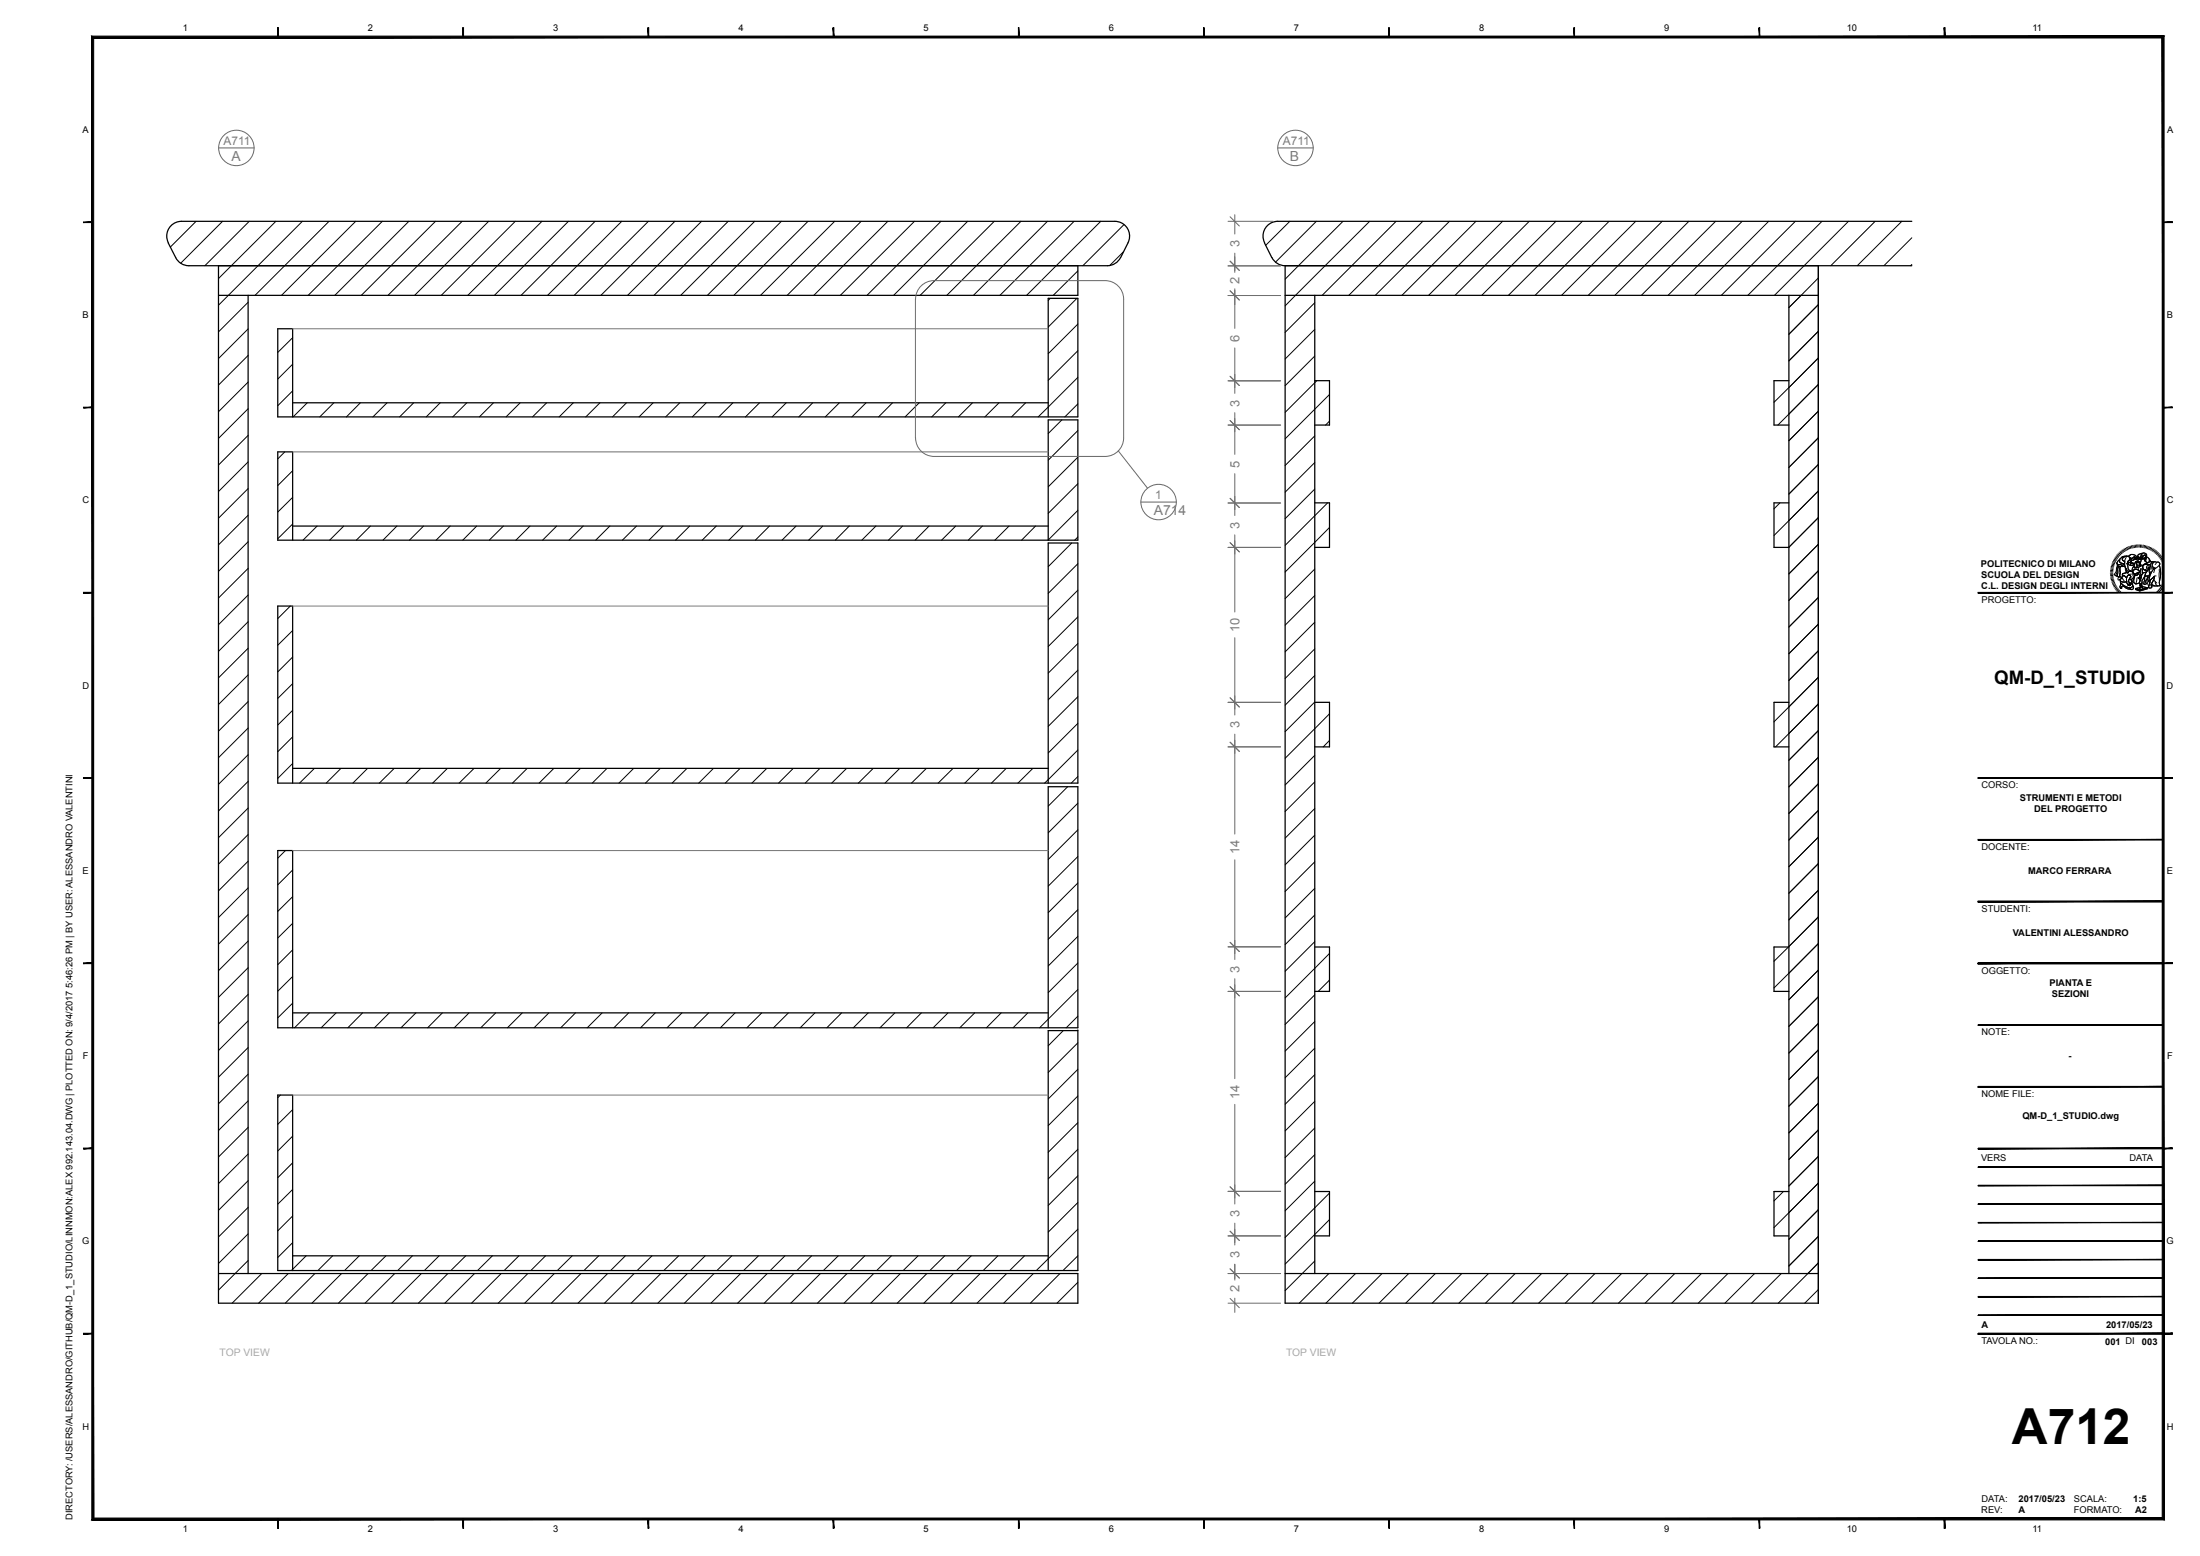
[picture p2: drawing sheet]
<svg xmlns="http://www.w3.org/2000/svg" width="594mm" height="420mm" viewBox="0 0 594 420" stroke-linecap="round" stroke-linejoin="round" font-family="sans-serif">
<g fill="none" stroke="#000" stroke-width=".27">
<path d="M52.9 59.7l-6.9 7M60.1 59.7l-11.3 11.3M67.3 59.7l-12 12M74.5 59.7l-15.5 15.5M81.6 59.7l-22.6 22.7M88.8 59.7l-19.9 20M96 59.7l-20 20M103.2 59.7l-20 20M110.4 59.7l-20 20M117.6 59.7l-20 20M124.8 59.7l-20 20M131.9 59.7l-19.9 20"/>
<path d="M139.1 59.7l-20 20M146.3 59.7l-20 20M153.5 59.7l-20 20M160.7 59.7l-20 20M167.9 59.7l-20.1 20M175.1 59.7l-20.1 20M182.2 59.7l-20 20M189.4 59.7l-20 20M196.6 59.7l-20 20M203.8 59.7l-20 20M211 59.7l-20 20M218.2 59.7l-20.1 20"/>
<path d="M225.4 59.7l-20.1 20M232.5 59.7l-20 20M239.7 59.7l-20 20M246.9 59.7l-20 20M254.1 59.7l-20 20M261.3 59.7l-20 20M268.5 59.7l-20.1 20M275.7 59.7l-20.1 20M282.8 59.7l-20 20M290 59.7l-20 20M297.2 59.7l-20 20M348.3 59.7l-6.6 6.5"/>
<path d="M355.4 59.7l-11 11.1M362.6 59.7l-15.6 15.7M369.8 59.7l-22.8 22.9M377 59.7l-20 20M384.2 59.7l-20 20M391.4 59.7l-20.1 20M398.5 59.7l-20 20M405.7 59.7l-20 20M412.9 59.7l-20 20M420.1 59.7l-20 20M427.2 59.7l-19.9 20M434.4 59.7l-19.9 20"/>
<path d="M441.6 59.7l-20 20M448.8 59.7l-20 20M456 59.7l-20 20M463.2 59.7l-20 20M470.4 59.7l-20 20M477.5 59.7l-19.9 20M484.7 59.7l-19.9 20M491.9 59.7l-20 20M499.1 59.7l-20 20M506.3 59.7l-12 12M513.5 59.7l-12 12M291 73.1l-6.6 6.6"/>
<path d="M303.4 67.9l-3.8 3.8M303.5 60.6l-11.1 11.1M491 75l-8 8 3.3-3.3M516.2 64.2l-7.5 7.5M516.2 71.4l-.3 .3M67 81.6l-8 8M67 95.9l-8 8M67 88.8l-8 8M79 91.2l-4 3.9M79 98.3l-4 4M283.6 80.5l-.6 .6M290.8 80.5l-7.8 7.8"/>
<path d="M291 87.5l-8 8M291 94.7l-8 8M355 81.7l-8 8M355 88.9l-8 8M355 96.1l-8 8M491 82.2l-8 8M491 89.4l-8 8M491 96.6l-12 12M67 103.1l-8 8M67 110.3l-8 8M67 117.5l-8 8M79 105.5l-4 4"/>
<path d="M83 108.7l-3.9 3.8M90.1 108.7l-3.8 3.8M97.3 108.7l-3.8 3.8M104.5 108.7l-3.8 3.8M111.7 108.7l-3.8 3.8M118.9 108.7l-3.8 3.8M126 108.7l-3.8 3.8M133.2 108.7l-3.8 3.8M140.4 108.7l-3.8 3.8M147.6 108.7l-3.8 3.8M154.8 108.7l-3.8 3.8M162 108.7l-3.8 3.8"/>
<path d="M169.1 108.7l-3.7 3.8M176.3 108.7l-3.8 3.8M183.5 108.7l-3.8 3.8M190.7 108.7l-3.8 3.8M197.9 108.7l-3.8 3.8M205.1 108.7l-3.8 3.8M212.3 108.7l-3.8 3.8M219.4 108.7l-3.7 3.8M226.6 108.7l-3.8 3.8M233.8 108.7l-3.8 3.8M241 108.7l-3.8 3.8M248.2 108.7l-3.8 3.8"/>
<path d="M255.4 108.7l-3.8 3.8M262.6 108.7l-3.8 3.8M269.7 108.7l-3.8 3.8M276.9 108.7l-3.8 3.8M286.7 113.3l-3.7 3.7M291 116.2l-8 8M291 101.9l-10.7 10.6M291 109l-3.5 3.5M355 117.7l-8 8M355.5 102.8l-8.5 8.5M359 106.5l-12 12M359 113.7l-1.1 1"/>
<path d="M491 103.8l-11 10.9M491 111l-8 8M491 118.2l-8 8M67 124.7l-8 8M67 131.9l-8 8M67 139.1l-8 8M76.9 122l-1.9 1.9M79 127.1l-4 4M79 134.2l-4 4M291 123.4l-8 8M291 130.6l-8 8M291 137.8l-8 8"/>
<path d="M355 124.9l-8 8M355 132l-8 8M358.5 135.7l-11.5 11.5M480.6 135.7l-1.6 1.6M491 125.4l-8 8M491 132.5l-12 12M491 139.7l-8 8.1M67 153.4l-8 8M67 146.2l-8 8M79 141.4l-4 4M85.6 142l-3.8 3.8M92.8 142l-3.8 3.8"/>
<path d="M100 142l-3.8 3.8M107.2 142l-3.8 3.8M114.4 142l-3.8 3.8M121.6 142l-3.8 3.8M128.7 142l-3.8 3.8M135.9 142l-3.8 3.8M143.1 142l-3.8 3.8M150.3 142l-3.8 3.8M157.5 142l-3.9 3.8M164.7 142l-3.9 3.8M171.9 142l-3.9 3.8M179 142l-3.8 3.8"/>
<path d="M186.2 142l-3.8 3.8M193.4 142l-3.8 3.8M200.6 142l-3.8 3.8M207.8 142l-3.9 3.8M214.9 142l-3.8 3.8M222.1 142l-3.8 3.8M229.3 142l-3.8 3.8M236.5 142l-3.8 3.8M243.7 142l-3.8 3.8M250.8 142l-3.7 3.8M258 142l-3.8 3.8M265.2 142l-3.8 3.8"/>
<path d="M272.4 142l-3.8 3.8M279.6 142l-3.8 3.8M289.4 146.6l-6.4 6.4M291 145l-.8 .8M291 152.2l-8 8M291 159.3l-8 8M355 153.6l-8 8M359 142.4l-12 12M491 146.9l-8 8M491 154.1l-8 8M569.8 154.7h.7M569.8 154h.7"/>
<path d="M569.8 154.3l.7 .1M569.9 153.6l.6 .1M570 153.3l.6 .1M570 152.9l.7 .1M570.1 152.6l.7 .1M570.2 152.2l.6 .3M570.3 151.9l.7 .3M570.5 151.6l.6 .2M570.5 155h-.7M570.5 155.3l-.7 .1M570.5 155.7l-.6 .1M570.6 156l-.7 .1"/>
<path d="M570.6 151.2l.6 .3M570.7 156.3l-.7 .1M570.8 156.6l-.7 .2M570.8 150.9l.6 .4M570.8 156.9l-.6 .3M571 150.6l.6 .4M571 157.2l-.7 .2M571.1 157.5l-.6 .3M571.2 150.3l.5 .4M571.2 157.8l-.6 .3M571.4 158.1l-.6 .3M571.4 150l.5 .5"/>
<path d="M571.5 158.4l-.5 .4M571.6 149.7l.5 .5M571.7 152.3l.9 .1a.66 .66 0 0 0 1-.2l.1 .7h-.4a1.37 1.37 0 0 1-1.7-.4zM571.7 158.7l-.6 .4M571.7 152.3l.1 .4M571.9 151.4l.4-.3v.3a.81 .81 0 0 0 .9 .8l.3 .1a.82 .82 0 0 1-1.1 .1l-.5 .1-.3-.4zM571.9 152.8l-.3 .6-.1 1.3-.4 .6 .4 .2M571.9 149.5l.5 .5M571.9 158.9l-.5 .4M572.1 152.9h.5l-.2 .4-.1 2.4a.54 .54 0 0 1-.7-.2 .54 .54 0 0 1 .2-.7v-1.1zM572.1 152.9l-.3 .7v1.1l-.3 .8 .7 .2M572.1 149.2l.5 .5"/>
<path d="M572.1 159.2l-.5 .4M572.3 151.1a.71 .71 0 0 0-.7 .6 .71 .71 0 0 0 .4 .8l.6-.1a.61 .61 0 0 0 1-.2M572.3 159.4l-.5 .5M572.4 156.4v.1a1.29 1.29 0 0 0 1.8 .5M572.4 149l.4 .5M572.5 150.8l.2-.2a1.61 1.61 0 0 1 1.5-.5l.1 .1a.81 .81 0 0 0-1 .1 .81 .81 0 0 0-.1 1l.5 .2-.1 .7h-.4a.87 .87 0 0 1-.9-.8zM572.5 153l.5-.1a.9 .9 0 0 1 1.1 .8l.2 .8-.4 .2a.61 .61 0 0 0-.8 .7l.1 .1-.2 .3a.46 .46 0 0 1-.6-.2 .46 .46 0 0 1 0-.5zM572.5 156.8l.7 .3 1-.1 .1 .5 .3 .2-.1 .3 .3-.3 .2 .4-.1-.5 .3 .4-.2-.5 .5 .2-.3-.3a.56 .56 0 0 1-.4-.8l.1-.3a.61 .61 0 0 1 .6 .8l.2 .3a.84 .84 0 0 1-.1 1.2 .84 .84 0 0 1-1.2-.1l-.8-.3-.9-.8zM572.5 156.8l.1 .6 1 .8 1.7 .7M572.5 159.6l-.4 .6M572.6 152.9l-.2 .4v2.4M572.6 157.5l1.6 1a1.1 1.1 0 0 0 1.7-.4 .66 .66 0 0 1 0 .9 .66 .66 0 0 1-.9 0l-.8-.2a1.13 1.13 0 0 0-1.4-.4l-.1 .1 .2 .2-.3 .1-.2-.5z"/>
<path d="M572.6 148.8l.4 .5M572.7 157.4l-.3 .9 .1 .5a.21 .21 0 0 0 .4 0 .21 .21 0 0 0-.2-.3l.4-.3 .6 .3a2.4 2.4 0 0 0 2.2 .5l.2-.6-.3-.3M572.8 159.9l-.5 .5M572.9 155.9a.5 .5 0 0 0-.8-.1 .5 .5 0 0 0 0 .8 .76 .76 0 0 1 .8-.4 .76 .76 0 0 1 .6 .5M572.9 148.5l.4 .6M573 155l1.3-.5 .2 .2a.54 .54 0 0 1 .7-.6 1.14 1.14 0 0 1 1.1 1.2 1.14 1.14 0 0 1-1.1 1.1l-.2-.1v-.2a.52 .52 0 0 0 .3-.7 .52 .52 0 0 0-.7-.3 .52 .52 0 0 0-.3 .7l-.1 .2a.92 .92 0 0 0-1.1-.6zM573.1 155.6l.1-.1a.72 .72 0 0 1 .9 .7l.1 .8a1.18 1.18 0 0 1-1.8-.6l.6-.2-.1-.3zM573.1 150.6a1.05 1.05 0 0 1 1.1-.5 1.05 1.05 0 0 1 .9 .7l-.2 .4a1.51 1.51 0 0 0-.4 1.8l.3 .8 .4 .3a.53 .53 0 0 0-.7 .6l-.3-.3 .1-.4-.5-1-.1-1.5-.6-.4zM573.2 148.3l.4 .6M573.4 155.2l.8 .8M573.5 155.3l-.5 .3-.1 .3 .1 .3M573.5 148.1l.3 .6"/>
<path d="M573.7 152.9l-1.6-.1a.64 .64 0 0 0-.7 .3 .64 .64 0 0 0 0 .7v.5l-.6 .7 .3 .3M573.8 148l.3 .6M573.8 153.2l.3 1.4M574.1 150.5l-.4 .9-.1 1.1 .7 1.5a.33 .33 0 0 0-.2 .4 .33 .33 0 0 0 .4 .2 .33 .33 0 0 0 .2-.4l.5-.1-.4-.3-.3-.9a1.55 1.55 0 0 1 .5-1.9 .85 .85 0 0 0-1.2-.9l-.5 .1a1.06 1.06 0 0 0-.8 1.7l1.1 .4M574.1 147.8l.3 .6M574.2 154.5l-.3 .2a.61 .61 0 0 0-.8 .7l.1 .1M574.4 150.1l-1.1 .4a.55 .55 0 0 0-.2 .6 .55 .55 0 0 0 .5 .4M574.4 155.4a.47 .47 0 0 1 .8 0 .47 .47 0 0 1-.2 .7l-.2 .5a.63 .63 0 0 0 .4 .8l.3 .3-.5-.2 .2 .5-.3-.4 .1 .5-.2-.4-.3 .3 .1-.3-.4-.4a2.23 2.23 0 0 1 .2-1.9zM574.4 155.4a.47 .47 0 0 1 .8 0 .47 .47 0 0 1-.2 .7l-.3 .9 .8 .7-.5-.2 .2 .5-.3-.4 .1 .5-.2-.4-.3 .2 .1-.2-.4-.4a2.23 2.23 0 0 1 .2-1.9zM574.4 147.7l.3 .6M574.6 152l.8-.3 .2 .2-.3 .2 .1 .5a.58 .58 0 0 1-.8-.6zM574.6 151.4l.3-.2 .6-.1v.5l-1.2 .6z"/>
<path d="M574.6 152a.57 .57 0 0 0 .8 .6M574.7 150.2l.1-.2a1.13 1.13 0 0 1 2 .4l-.6-.1-.5 .4-.7-.2M574.8 147.5l.2 .6M574.9 150l.5-.3 .9 .1a.36 .36 0 0 1 .4 .2 .36 .36 0 0 1-.1 .5l-.4-.2-.5 .4h-.3l-.7-.5zM575 150.5l.7 .2 .5-.4 .4 .2-.3 .6-.3 .2-.5-.2-.5 .1zM575.1 147.4l.2 .7M575.2 154.1l.6 .2 .5 .7 .1 .4-.2 .5-.3 .2M575.3 152.1l.9-.1-.3 .2a.38 .38 0 0 1-.4 .5 .38 .38 0 0 1-.2-.6zM575.3 156.4l.4 1a.79 .79 0 0 1 0 1 .79 .79 0 0 1-.9 .3M575.4 151.7l.2 .2M575.5 151.4l-.1 .2-1.1 .6M575.5 155l-.8 .2"/>
<path d="M575.5 147.3l.2 .7M575.5 151.1l-.3 .5M575.6 154.7l.8 .4M575.8 152h.4l-.3 .2a.33 .33 0 0 1-.2 .5 .33 .33 0 0 1-.4-.4 .33 .33 0 0 1 .5-.3l-.2 .1M575.8 155.1a.69 .69 0 0 1 .1 .9 .69 .69 0 0 1-.9 .3M575.8 154.3a.93 .93 0 0 1 1.1-.7 .93 .93 0 0 1 .8 1l-.4-.1-1 .5 .6 .3 .4-.2 .1-.4a.45 .45 0 0 0 .3-.4 .45 .45 0 0 0-.4-.5l-.9-.2-.6 .7h-.1v-.5l.4-.9 .3 .2h1.1l.5-.4-.1-.3 .7 .2-.1 .4a.72 .72 0 0 1-.1 1.1l.1 .6a.7 .7 0 0 1-.7 .7l-.1 .5-.4 .1 .3 .2 .2-.1v.5l.2-.3-.3 1.1-1.1 .2-.8-.7 .4-.8 .1-.9M575.8 156.9l.8 .7M575.8 147.2l.2 .7M575.9 154l.5-.4 .6 .1 .5 .4a.31 .31 0 0 1 .2 .4 .31 .31 0 0 1-.5 .1l-.2 .1a.54 .54 0 0 1-.6 .4 .54 .54 0 0 1-.5-.6zM576 151l.1 .1M576.1 156.3l.1 1M576.1 152.9l-.3 .5-.1 .8"/>
<path d="M576.1 150.6l.2 .2M576.2 150.7h.1M576.2 147.2l.1 .6M576.3 155l1.1-.5-.2 .6a.5 .5 0 0 1-.5 .2 .5 .5 0 0 1-.4-.3zM576.3 155.8l-.3 .9-.4 .5M576.5 150.8l.8-.1a.26 .26 0 0 1 .2 .4 .26 .26 0 0 1-.4 0zM576.5 147.1l.1 .7M576.6 150.5l-.3 .6-.3 .2-.5-.2-.5 .1M576.6 151.6l.7-.2 .3 .2 .3 .7a.3 .3 0 0 1 .1 .4 .3 .3 0 0 1-.4 .1l.1-.8a.46 .46 0 0 0-.7-.4 .46 .46 0 0 0-.1 .8l.1 .2a.45 .45 0 0 1-.4 .6 .45 .45 0 0 1-.5-.5zM576.6 158.8l2-.4 1.2 .2-2.1 .6zM576.6 158.8l1.1 .4v.3l-1.1-.4zM576.8 151.7l.6-.1 .3 .6a.68 .68 0 0 1-.1 .7 .68 .68 0 0 1-.7 .2z"/>
<path d="M576.9 147.1v.7M576.9 150.7a.42 .42 0 0 1 .6-.3 .42 .42 0 0 1 .2 .5l-.2 .1M576.9 155.1l.1 .1M577 150.4a.42 .42 0 0 1 .6 0 .42 .42 0 0 1 0 .6l-.2-.4-.1 .2-.4-.1zM577 156l-.4 1.6 1.1-.2M577 154.8l.2 .1M577.1 155l.1 .1M577.1 154.8v.1M577.2 151.9h.1M577.2 151.8l-.2 .1M577.2 147v.7M577.3 150.8l-.4-.1-.4 .1 .2 .1a.42 .42 0 0 0 .5 .2 .42 .42 0 0 0 .3-.3l-.2-.1 .1 .2"/>
<path d="M577.3 153.2l.1 .6M577.4 155.8l.1 .2 .2-.1a.53 .53 0 0 1 .6-.7l-.5 1.4v-.5l-.2 .1-.3-.2zM577.4 154.6l-.1 .5-.4 .2-.5-.3M577.4 151.7l.2 .4M577.6 151.9a.44 .44 0 0 0-.7-.3 .44 .44 0 0 0 0 .7l.1 .2a.46 .46 0 0 1-.2 .6 .46 .46 0 0 1-.6-.2 .46 .46 0 0 1 .1-.6 .79 .79 0 0 1 1-.9l.6 .8a.3 .3 0 0 1 .1 .4 .3 .3 0 0 1-.4 .1v-.1M577.6 147v.7M577.7 152.2h-.2M577.7 152v.3a.37 .37 0 0 1-.3 .4 .37 .37 0 0 1-.4-.2h-.1M577.7 152.8l-.3 .3h-.5M577.7 159.2l2.1-.6v.3l-2.1 .6zM577.7 159.2v.3M577.8 150.9l.2-.1 .1 .4-.3 .8"/>
<path d="M577.8 155.4h.1M577.8 156l-.1 .5 .3-.2M577.9 150.4l.1 .4M577.9 152.4l.1-.1a.45 .45 0 0 1 0-.7v-.8l-.2 .1-.2-.5a.46 .46 0 0 1-.4-.6 .46 .46 0 0 1 .6-.3h.5l-.3 .8 .2 .8 .2-.2v-.4a.39 .39 0 0 0 .3 .4 .39 .39 0 0 0 .4-.2v.7l.2-.2 .1 .4a.33 .33 0 0 1 .2 .3 .33 .33 0 0 1-.3 .3l-.7 .4M578 147.1l-.1 .7M578 155.8l-.1 .2-.1-.2M578 153.4l-.1 1.4M578 152.7l.5 .2M578.1 157.4l.3 1.1-.3-.6-.3 .7zM578.1 154.6l-.3 .3v.5M578.3 155.2a.54 .54 0 0 0-.6 .7l-.4 .1 .3 .2 .2-.1M578.3 153.5l-.5 .9"/>
<path d="M578.3 147.1v.7M578.3 149.5a.7 .7 0 0 1 1.1 0l.2 .3-.1 .8-.4 .8 .3-1.1a.37 .37 0 0 0-.2-.5 .37 .37 0 0 0-.4 .1l-.6 1.2-.2-.9zM578.3 149.5a.82 .82 0 0 0-1.1 .8M578.3 149.5h.1M578.4 149.4h.1a.72 .72 0 0 1 1.1 .6l-.2 1.2-.3 .2 .3-1.1a.37 .37 0 0 0-.2-.5 .37 .37 0 0 0-.4 .1l-.6 1.2-.2-.8zM578.4 150.5a.39 .39 0 0 0 .3 .4 .39 .39 0 0 0 .4-.2M578.5 152.6h.1a1.34 1.34 0 0 1 1.6-.2 .8 .8 0 0 1 .4 .8 .8 .8 0 0 1-.7 .6 .88 .88 0 0 1-.9 .1 .88 .88 0 0 1-.5-.8zM578.5 150h.3a.32 .32 0 0 1 .5-.1 .32 .32 0 0 1 .1 .4l-.3 .4a.45 .45 0 0 1-.6 0 .45 .45 0 0 1 0-.7zM578.6 154.6l.8-.1-.3 .9-.8 1.3 .1 .7h-.3l-.2 .7-.2-.9zM578.6 150.3h.2M578.6 154.6l-.9 2.6 .2 .9 .4-.7 .2 1.4-.4-.9-.4 1.1 .2-.9M578.7 150.7l.1 .1"/>
<path d="M578.7 153.6l-.3 .5 .1 .5 1-.2 .4-.6M578.7 147.1l-.2 .7M578.7 150.3h.1M578.8 150.6h.1M579 150.4l.2 .1M579 147.2l-.1 .7M579.1 155.6l.8-.1-.2 .7-.3 .6 .1 .8-.6 .1zM579.1 150.5h.1M579.3 151.2l.4 .7M579.4 147.3l-.2 .6M579.4 153.7v.1M579.4 152.1l1.1-.5h.8l-.7 1z"/>
<path d="M579.4 154.5l-.3 .9-.8 1.3v.8M579.5 150.3l.9 .7 .3 .6h-.3a.64 .64 0 0 1-.8 .2 .64 .64 0 0 1-.2-.9zM579.5 153.7h-.3M579.6 150.3l.6 .5 .3 .5M579.6 154h-.1M579.7 147.4l-.2 .6M579.8 158.6v.3l-2.1 .6-1.1-.4v-.3M579.9 155.5l-.2 .7-.3 .6 .1 .7-.1 .2-.6-.1 .3-2M580 153.7l.4-.1-.1 .6a.85 .85 0 0 1 0 1.1 .85 .85 0 0 1-1 .2l-.2 .1 .3-1.1zM580 147.5l-.2 .6M580.1 153.3l-.1 .4M580.1 152.4h.4l.1 .4"/>
<path d="M580.2 151.1l.5 .5M580.2 155.4l-1.1 .2M580.3 156.8l-.1 .2 .3 .2M580.4 147.6l-.3 .7M580.4 153.6l-.3 2.2a1.67 1.67 0 0 0 .1 2.2M580.6 156.6l1.1-1.1-.1 .7-.8 1.8a.42 .42 0 0 1-.1 .7 .42 .42 0 0 1-.5-.4zM580.6 152.5a1.07 1.07 0 0 1 1.7-.7 .57 .57 0 0 1 .8 .2 .57 .57 0 0 1-.2 .7l-.4 .3a1.08 1.08 0 0 1-1.9-.2M580.6 152.8l-.5 .8a.81 .81 0 0 1-1.4 0 .75 .75 0 0 1 .1-1 .75 .75 0 0 1 1 0l-.2 .4a.22 .22 0 0 0 .1 .4 .22 .22 0 0 0 .3-.1 .67 .67 0 0 0 .1-.9 .67 .67 0 0 0-.9-.2l-.1 .1a.65 .65 0 0 0-.6 .8M580.7 154.3v.6M580.7 147.8l-.3 .6M581 147.9l-.3 .6M581.1 153.5l-.9 .1"/>
<path d="M581.1 157.7l.6 .4M581.3 151.6l-1.1 .1-.8 .5M581.3 148.1l-.3 .6M581.5 156.5l.8 .9M581.6 153.5l-1.1 1.7-.3 1.7 1.4-1.3 .5-.1M581.6 151.6l.7 .2a.51 .51 0 0 1 .7 .1 .51 .51 0 0 1 0 .7l.2 .7a8.9 8.9 0 0 1-.2 4.1l.3 .7h-1.9a.41 .41 0 0 1-.6-.1 .41 .41 0 0 1 .2-.6l.6-1.2 .1-.7-1.5 1.4a5.7 5.7 0 0 1 1.5-3.4l.3-.1a.94 .94 0 0 1-.9-.7 .94 .94 0 0 1 .5-1.1zM581.6 151.6a.92 .92 0 0 0-.5 1.1 .92 .92 0 0 0 .9 .7M581.6 148.3l-.3 .6M581.7 155.6l-.9 2.4a.43 .43 0 0 1 0 .6 .43 .43 0 0 1-.6 0 .43 .43 0 0 1 .1-.6l.3-1.4M581.8 153.5l-.3 1.1M581.9 157l.2 .7 .5 .5M581.9 148.5l-.3 .5"/>
<path d="M582 160l.4 .5M582.2 152.1l-.3 .3M582.2 148.7l-.4 .5M582.3 159.8l.4 .5M582.5 148.9l-.4 .5M582.5 159.6l.5 .4M582.7 159.3l.5 .5M582.7 149.2l-.4 .5M582.9 159.1l.6 .4M583 153.7v3.3M583 149.4l-.5 .5M583 152.6a9.2 9.2 0 0 1 0 4.9l.3 .6h-2.4"/>
<path d="M583.1 158.8l.6 .4M583.2 149.7l-.5 .4M583.3 158.5l.6 .4M583.5 150l-.5 .4M583.5 158.3l.6 .3M583.6 158l.6 .3M583.7 150.3l-.6 .3M583.8 157.7l.6 .3M583.9 150.5l-.6 .4M583.9 157.4l.6 .3M584 157.1l.6 .2M584.1 150.8l-.6 .4"/>
<path d="M584.1 156.8l.7 .2M584.2 156.5l.7 .1M584.3 151.1l-.6 .4M584.3 156.1l.6 .2M584.3 155.8l.7 .1M584.4 151.5l-.6 .3M584.4 155.5l.7 .1M584.4 154.9l.7 .1M584.4 155.2h.7M584.6 151.8l-.7 .3M584.7 152.2l-.6 .2M584.8 152.5l-.7 .2"/>
<path d="M584.9 152.8l-.7 .2M585 153.2l-.7 .1M585 153.5l-.7 .1M585.1 153.9h-.7M585.1 154.6h-.7M585.1 154.2l-.7 .1M67 160.6l-8 8M67 167.8l-8 8M67 175l-8 8M78.4 163.6l-3.4 3.4M79 177.3l-4 4.1M79 170.2l-4 4"/>
<path d="M291 166.5l-8 8M291 173.7l-8 8M355 160.8l-8 8M355 167.9l-8 8M355 175.1l-8 8M491 161.3l-8 8M491 168.5l-8 8M491 175.7l-8 8M573 160.1l-.4 .5M573.3 160.3l-.4 .5M573.6 160.5l-.4 .5M573.8 160.7l-.3 .5"/>
<path d="M574.1 160.8l-.3 .6M574.4 161l-.3 .6M574.7 161.1l-.3 .6M575 161.2l-.3 .7M575.3 161.3l-.2 .7M575.6 161.4l-.2 .7M575.9 161.5l-.1 .7M576.3 161.6l-.2 .6M576.6 161.6l-.1 .7M576.9 161.6l-.1 .7M577.2 161.7v.7M577.5 161.7v.7"/>
<path d="M577.9 161.7v.7M578.2 161.6l.1 .7M578.5 161.6l.1 .7M578.8 161.6l.2 .6M579.1 161.5l.2 .6M579.5 161.4l.1 .7M579.8 161.3l.2 .6M580.1 161.2l.2 .6M580.4 161l.3 .7M580.7 160.9l.3 .6M581 160.8l.3 .5M581.2 160.6l.4 .5"/>
<path d="M581.5 160.4l.4 .6M581.8 160.2l.4 .6M67 182.2l-8 8M67 189.4l-8 8M67 196.5l-8 8M79 198.9l-4 4M79 184.5l-4 4M79 191.7l-4 4M291 195.3l-8 8M291 180.9l-8 8M291 188.1l-8 8M355 182.3l-8 8"/>
<path d="M355 189.5l-8 8M359 192.7l-12 12M359 199.9l-1.7 1.7M491 182.8l-12 12M491 190l-11.6 11.6M491 197.2l-8 8M67 203.7l-8 8M67 210.9l-8 8M67 218.1l-8 8M79 206.1l-4 4M84.9 207.4l-4 4M92.1 207.4l-4 4"/>
<path d="M99.3 207.4l-4 4M106.4 207.4l-4 4M113.6 207.4l-4 4M120.8 207.4l-4 4M128 207.4l-4 4M135.2 207.4l-4 4M142.3 207.4l-3.9 4M149.5 207.4l-3.9 4M156.7 207.4l-4 4M163.9 207.4l-4 4M171.1 207.4l-4 4M178.3 207.4l-4 4"/>
<path d="M185.5 207.4l-4 4M192.6 207.4l-3.9 4M199.8 207.4l-4 4M207 207.4l-4 4M214.2 207.4l-4 4M221.4 207.4l-4 4M228.6 207.4l-4 4M235.8 207.4l-4 4M242.9 207.4l-3.9 4M250.1 207.4l-4 4M257.3 207.4l-4 4M264.5 207.4l-4 4"/>
<path d="M271.7 207.4l-4 4M278.9 207.4l-4.1 4M288.3 212.4l-5.3 5.2M291 216.8l-8 8M291 209.6l-1.8 1.8M291 202.4l-9 9M355 203.9l-8 8M355 211l-8 8M355 218.2l-8 8M491 204.4l-8 8M491 211.6l-8 8M491 218.7l-8 8"/>
<path d="M67 239.7l-8 8M67 225.3l-8 8M67 232.5l-8 8M77.1 229.6l-2.1 2.1M79 234.8l-4 4.1M291 224l-8 8M291 231.2l-8 8M291 238.3l-8 8M355 225.4l-8 8M355 232.6l-8 8M355 239.8l-8 8M491 225.9l-8 8"/>
<path d="M491 233.1l-8 8M67 246.9l-8 8M67 254l-8 8M79 256.4l-4 4M79 242l-4 4M79 249.2l-4 4M291 245.5l-8 8M291 252.7l-8 8M291 259.9l-8 8M355 247l-8 8M355 254.2l-8 8M359 257.4l-12 12"/>
<path d="M482.9 255.6l-3.9 3.9M491 240.3l-8 8M491 247.5l-8 8M491 254.7l-12 12M67 261.2l-8 8M67 268.4l-8 8M67 275.6l-8 8M79 263.6l-4 4M79 270.8l-4 4M83.5 273.4l-4 4M90.7 273.4l-4 4M97.9 273.4l-4 4"/>
<path d="M105.1 273.4l-4 4M112.3 273.4l-4 4M119.4 273.4l-3.9 4M126.6 273.4l-3.9 4M133.8 273.4l-4 4M141 273.4l-4 4M148.2 273.4l-4 4M155.4 273.4l-4 4M162.6 273.4l-4 4M169.7 273.4l-3.9 4M176.9 273.4l-3.9 4M184.1 273.4l-4 4"/>
<path d="M191.3 273.4l-4 4M198.5 273.4l-4 4M205.7 273.4l-4 4M212.9 273.4l-4 4M220 273.4l-4 4M227.2 273.4l-4 4M234.4 273.4l-4 4M241.6 273.4l-4 4M248.8 273.4l-4 4M256 273.4l-4.1 4M263.2 273.4l-4.1 4M270.3 273.4l-4 4"/>
<path d="M277.5 273.4l-4 4M287.1 278.2l-4.1 4.1M291 267.1l-10.3 10.3M291 274.3l-3.1 3.1M355 268.5l-8 8M355 275.7l-8 8M359 264.6l-3.1 3M491 261.8l-8 8M491 269l-8 8M491 276.2l-8 8M67 290l-8 8M67 282.8l-8 8"/>
<path d="M67 297.1l-8 8M75.7 295.6l-.7 .7M79 299.5l-4 4M291 281.5l-8 8M291 288.6l-8 8M291 295.8l-8 8M355 282.9l-8 8M355 290.1l-8 8M355 297.3l-8 8M491 283.4l-8 8M491 290.6l-8 8M491 297.8l-8 8"/>
<path d="M67 304.3l-8 8M67 311.5l-8 8M67 318.7l-8 8M79 306.7l-4 4M79 313.9l-4 4M291 310.2l-8 8M291 317.4l-8 8M291 303l-8 8M355 304.5l-8 8M355 311.7l-8 8M355 318.8l-8 8M491 319.3l-12 12.1"/>
<path d="M491 305l-8 8M491 312.1l-8 8M67 325.9l-8 8M67 333l-8 8M79 335.4l-4 4M79 328.2l-4 4M79 321.1l-4 3.9M82.7 339l-4.1 4M89.8 339l-4 4M97 339l-4 4M104.2 339l-4 4M111.4 339l-4 4"/>
<path d="M118.6 339l-4 4M125.8 339l-4.1 4M132.9 339l-4 4M140.1 339l-4 4M147.3 339l-4 4M154.5 339l-4 4M161.6 339l-3.9 4M168.8 339l-3.9 4M176 339l-4 4M183.2 339l-4 4M190.4 339l-4 4M197.6 339l-4 4"/>
<path d="M204.8 339l-4 4M211.9 339l-3.9 4M219.1 339l-3.9 4M226.3 339l-4 4M233.5 339l-4 4M240.7 339l-4 4M247.9 339l-4 4M255.1 339l-4 4M262.2 339l-3.9 4M269.4 339l-3.9 4M276.6 339l-4 4M291 331.8l-11.2 11.2"/>
<path d="M291 324.6l-8 8M291 339l-4 4M359 322l-12 12M359 329.2l-12 12M481.5 321.6l-2.5 2.6M491 326.5l-8 8M491 333.7l-8 8M67 340.2l-8 8M70.7 343.8l-8 8M77.8 343.8l-8 8M85 343.8l-8 8M92.2 343.8l-8 8"/>
<path d="M99.4 343.8l-8 8M106.6 343.8l-8 8M113.8 343.8l-8 8M120.9 343.8l-7.9 8M128.1 343.8l-8 8M135.3 343.8l-8 8M142.5 343.8l-8 8M149.7 343.8l-8 8M156.9 343.8l-8 8M164.1 343.8l-8 8M171.2 343.8l-8 8M178.4 343.8l-8 8"/>
<path d="M185.6 343.8l-8 8M192.8 343.8l-8 8M200 343.8l-8 8M207.2 343.8l-8 8M214.4 343.8l-8 8M221.5 343.8l-8 8M228.7 343.8l-8 8M235.9 343.8l-8 8M243.1 343.8l-8 8M250.3 343.8l-8 8M257.5 343.8l-8.1 8M264.6 343.8l-8 8"/>
<path d="M271.8 343.8l-8 8M279 343.8l-8 8M286.2 343.8l-8 8M291 346.1l-5.6 5.7M355 340.4l-8 8M358.8 343.8l-8 8M366 343.8l-8 8M373.1 343.8l-8 8M380.3 343.8l-8 8M387.5 343.8l-8 8M394.7 343.8l-8 8M401.9 343.8l-8 8"/>
<path d="M409.1 343.8l-8 8M416.2 343.8l-8 8M423.4 343.8l-8 8M430.6 343.8l-8 8M437.8 343.8l-8 8M445 343.8l-8 8M452.2 343.8l-8 8M459.4 343.8l-8 8M466.5 343.8l-8 8M473.7 343.8l-8 8M480.9 343.8l-8 8M491 340.9l-10.9 10.9"/>
<path d="M491 348.1l-3.7 3.7"/>
</g>
<g fill="none" stroke="#000" stroke-width=".34">
<path d="M516.2 59.7h-171.2a4 4 0 0 0-3.6 5.8M45.4 65.5l2 4 .8 1 1.5 1 1.3 .2h248l1.2-.2 1.1-.5 1.2-1.5M45.4 65.5a4 4 0 0 1 3.6-5.8h252a4 4 0 0 1 3.6 5.8M59 71.7v280.1h232v-8h-232M67 79.7v264.1M291 71.7v8h-232M304.6 65.5l-2 4M341.4 65.5l2 4M343.4 69.5l1.2 1.5 1.1 .5 1.3 .2M347 71.7h169.2M347 79.7h144M347 71.7v280.1h144v-280.1"/>
<path d="M355 79.7v264.1M483 79.7v264.1M79 112.5v-23.8h-4v23.8h216v-32h-8v32M79 108.7h204M355 102.8h4v11.9h-4M483 102.8h-4v11.9h4M355 135.7h4v12.1h-4M483 135.7h-4v12.1h4M79 145.8v-23.8h-4v23.8h216v-32.5h-8v32.5M79 142h204M355 189.6h4v12h-4M483 189.6h-4v12h4"/>
<path d="M79 211.4v-47.8h-4v47.8h216v-64.8h-8v64.8M79 207.4h204M355 255.6h4v12h-4M483 255.6h-4v12h4M79 277.4v-47.8h-4v47.8h216v-65h-8v65M79 273.4h204M291 278v65h-216v-47.4h4v47.4M291 278.2h-8v64.8M79 339h204M355 321.6h4v12h-4M483 321.6h-4v12h4M347 343.8h144"/>
</g>
<path d="M79 88.7h204M79 122h204M79 163.6h204M79 229.6h204M79 295.6h204" fill="none" stroke="#757575" stroke-width=".27"/>
<g fill="#fff" stroke="#fff" stroke-width=".27">
<path d="M559 160l30.8 4.3h-30.8z"/>
<path d="M559 160h25.1l5.7 4.3z"/>
<path d="M584.1 145.5h5.7l-5.7 14.5z"/>
<path d="M589.8 145.5v18.8l-5.7-4.3z"/>
</g>
<path d="M559 160h25.1v-14.5h5.7v18.8h-30.8z" fill="none" stroke="#fff" stroke-width=".27"/>
<g fill="#000" stroke="#000" stroke-width=".27">
<path d="M24.8 9.7l.5 400.1v-399.5zM24.8 9.7l.5 400.1-.5 .5z"/>
<path d="M75 7.5v2.5h.2zM75 7.5h.2v2.5z"/>
<path d="M75 7.5v2.5h.2zM75 7.5h.2v2.5z"/>
<path d="M124.9 7.5v2.5h.3zM124.9 7.5h.3v2.5z"/>
<path d="M174.9 7.5v2.5h.3zM174.9 7.5h.3v2.5z"/>
<path d="M224.9 7.5v2.5h.2zM224.9 7.5h.2v2.5z"/>
<path d="M275 7.5v2.5h.1zM275 7.5h.1v2.5z"/>
<path d="M325 7.5v2.5h.1zM325 7.5h.1v2.5z"/>
<path d="M375 7.5v2.5h.1zM375 7.5h.1v2.5z"/>
<path d="M425 7.5v2.5h.1zM425 7.5h.1v2.5z"/>
<path d="M475 7.5v2.5h.1zM475 7.5h.1v2.5z"/>
<path d="M525 7.5v2.5h.1zM525 7.5h.1v2.5z"/>
<path d="M525 7.5v2.5h.1zM525 7.5h.1v2.5z"/>
<path d="M25.3 10.3h558.5l.5-.6zM24.8 9.7h559.5l-559 .6z"/>
<path d="M584.1 59.9v.2l2.4-.2zM584.1 60.1l2.4-.2v.2z"/>
<path d="M22.5 60.1h2.5v-.2zM22.5 59.9h2.5l-2.5 .2z"/>
<path d="M22.5 110.1h2.5v-.2zM22.5 109.9h2.5l-2.5 .2z"/>
<path d="M584.1 109.9v.2l2.4-.2zM584.1 110.1l2.4-.2v.2z"/>
<path d="M584.1 159.9v.2l2.4-.2zM584.1 160.1l2.4-.2v.2z"/>
<path d="M584.1 159.9v.2l2.4-.2zM584.1 160.1l2.4-.2v.2z"/>
<path d="M22.5 160.1h2.5v-.2zM22.5 159.9h2.5l-2.5 .2z"/>
<path d="M22.5 160.1h2.5v-.2zM22.5 159.9h2.5l-2.5 .2z"/>
<path d="M534.1 160.1h50v-.2zM534.1 159.9h50l-50 .2z"/>
<path d="M22.5 210.1h2.5v-.2zM22.5 209.9h2.5l-2.5 .2z"/>
<path d="M534.1 210.1h50v-.2zM534.1 209.9h50l-50 .2z"/>
<path d="M584.1 209.9v.2l2.4-.2zM584.1 210.1l2.4-.2v.2z"/>
<path d="M534.1 226.7h50v-.1zM534.1 226.6h50l-50 .1z"/>
<path d="M534.1 243.3v.1l50-.1zM534.1 243.4l50-.1v.1z"/>
<path d="M534.1 259.9v.2l50-.2zM534.1 260.1l50-.2v.2z"/>
<path d="M534.1 259.9v.2l50-.2zM534.1 260.1l50-.2v.2z"/>
<path d="M534.1 259.9v.2l50-.2zM534.1 260.1l50-.2v.2z"/>
<path d="M534.1 259.9v.2l50-.2zM534.1 260.1l50-.2v.2z"/>
<path d="M534.1 243.4h50v-.1zM534.1 243.3h50l-50 .1z"/>
<path d="M584.1 259.9v.2l2.4-.2zM584.1 260.1l2.4-.2v.2z"/>
<path d="M22.5 260.1h2.5v-.2zM22.5 259.9h2.5l-2.5 .2z"/>
<path d="M534.1 276.6v.1l50-.1zM534.1 276.7l50-.1v.1z"/>
<path d="M534.1 293.3v.1l50-.1zM534.1 293.4l50-.1v.1z"/>
<path d="M534.1 293.3v.1l50-.1zM534.1 293.4l50-.1v.1z"/>
<path d="M22.5 310.1h2.5v-.2zM22.5 309.9h2.5l-2.5 .2z"/>
<path d="M534.1 319.9h50zM534.1 320.1l50-.2z"/>
<path d="M534.1 314.9h50zM534.1 315.1l50-.2z"/>
<path d="M534.1 309.9v.2l50-.2zM534.1 310.1l50-.2v.2z"/>
<path d="M584.1 309.9v.2l2.4-.2zM584.1 310.1l2.4-.2v.2z"/>
<path d="M534.1 339.9h50zM534.1 340.1l50-.2z"/>
<path d="M534.1 335h50zM534.1 335h50z"/>
<path d="M534.1 330h50zM534.1 330h50z"/>
<path d="M534.1 324.9h50zM534.1 325l50-.1z"/>
<path d="M534.1 359.9v.2l50-.2zM534.1 360.1l50-.2v.2z"/>
<path d="M534.1 359.9v.2l50-.2zM534.1 360.1l50-.2v.2z"/>
<path d="M534.1 354.9h50zM534.1 355.1l50-.2z"/>
<path d="M534.1 349.9h50zM534.1 350.1l50-.2z"/>
<path d="M534.1 344.9h50zM534.1 345.1l50-.2z"/>
<path d="M584.1 359.9v.2l2.4-.2zM584.1 360.1l2.4-.2v.2z"/>
<path d="M22.5 360.1h2.5v-.2zM22.5 359.9h2.5l-2.5 .2z"/>
<path d="M584.1 360.1h2.4v-.2zM584.1 359.9h2.4l-2.4 .2z"/>
<path d="M584.1 360.1h2.4v-.2zM584.1 359.9h2.4l-2.4 .2z"/>
<path d="M24.8 410.3l559-.5h-558.5zM24.8 410.3l559-.5 .5 .5z"/>
<path d="M75 410l.2 2.5v-2.5zM75 410l.2 2.5h-.2z"/>
<path d="M75 410l.2 2.5v-2.5zM75 410l.2 2.5h-.2z"/>
<path d="M124.9 410l.3 2.5v-2.5zM124.9 410l.3 2.5h-.3z"/>
<path d="M174.9 410l.3 2.5v-2.5zM174.9 410l.3 2.5h-.3z"/>
<path d="M224.9 410l.2 2.5v-2.5zM224.9 410l.2 2.5h-.2z"/>
<path d="M275 410l.1 2.5v-2.5zM275 410l.1 2.5h-.1z"/>
<path d="M325 410l.1 2.5v-2.5zM325 410l.1 2.5h-.1z"/>
<path d="M375 410l.1 2.5v-2.5zM375 410l.1 2.5h-.1z"/>
<path d="M425 410l.1 2.5v-2.5zM425 410l.1 2.5h-.1z"/>
<path d="M475 410l.1 2.5v-2.5zM475 410l.1 2.5h-.1z"/>
<path d="M525 410l.1 2.5v-2.5zM525 410l.1 2.5h-.1z"/>
<path d="M525 410l.1 2.5v-2.5zM525 410l.1 2.5h-.1z"/>
<path d="M583.8 10.3v399.5l.5 .5zM583.8 10.3l.5-.6v400.6z"/>
</g>
<g fill="none" stroke="#696969" stroke-width=".27">
<path d="M59 39.9h9.6M345 39.9h9.6M331.6 59.7h12.2M332.1 58.5l2.5 2.5M333.4 58v5.2M249 76.9a5 5 0 0 1 3.2-1.2h46.2a5 5 0 0 1 5 5v37.5a5 5 0 0 1-5 5h-46.2a5.1 5.1 0 0 1-5-5v-37.5a5 5 0 0 1 1.8-3.8zM331.6 71.8h14.2M331.6 79.8h14.2M332.1 70.5l2.5 2.5M332.1 78.5l2.5 2.5M333.4 68.3v5.2M333.4 77.9v10.8"/>
<path d="M333.4 93.9v12.3M331.6 102.8h14.2M331.6 114.7h14.2M332.1 101.6l2.5 2.5M332.1 113.5l2.5 2.5M333.4 111.4v11.3M301.9 121.7l7.9 10.1M308 135.5h9.6M331.6 135.8h14.2M332.1 134.5l2.5 2.5M333.4 127.9v11.3M331.6 147.8h14.2"/>
<path d="M332.1 146.5l2.5 2.5M333.4 144.4v20.8M333.4 172.1v20.9M331.6 189.6h14.2M332.1 188.4l2.5 2.4M333.4 198.2v26.9M331.6 201.6h14.2M332.1 200.3l2.5 2.5M333.4 232.1v26.9M331.6 255.6h14.2M332.1 254.3l2.5 2.5M331.6 267.6h14.2"/>
<path d="M332.1 266.3l2.5 2.5M333.4 264.2v26.9M333.4 298.1v26.9M331.6 321.6h14.2M331.6 333.6h14.2M332.1 320.3l2.5 2.5M332.1 332.3l2.5 2.5M333.4 330.2v5.9M331.6 343.8h14.2M331.6 351.8h14.2M332.1 342.5l2.5 2.5M332.1 350.5l2.5 2.5"/>
<path d="M333.4 341.3v4.2M333.4 350.4v3.9"/>
<circle cx="63.8" cy="39.9" r="4.8"/>
<circle cx="349.8" cy="39.9" r="4.8"/>
<circle cx="312.8" cy="135.5" r="4.8"/>
</g>
<text font-size="13.4" x="543.2" y="389.8">A712</text>
<text font-size="5" x="538.5" y="184.7">QM-D_1_STUDIO</text>
<g font-size="3.8" fill="#7c7c7c">
<text x="62.5" y="43.4">A</text>
<text x="348.2" y="43.4">B</text>
<text x="311.6" y="139">A714</text>
</g>
<g font-size="3.5" fill="#7c7c7c">
<text x="334.6" y="66.7" transform="rotate(-90 334.6 66.7)">3</text>
<text x="334.6" y="76.7" transform="rotate(-90 334.6 76.7)">2</text>
<text x="334.6" y="92.2" transform="rotate(-90 334.6 92.2)">6</text>
<text x="334.6" y="109.7" transform="rotate(-90 334.6 109.7)">3</text>
<text x="334.6" y="126.2" transform="rotate(-90 334.6 126.2)">5</text>
<text x="334.6" y="142.7" transform="rotate(-90 334.6 142.7)">3</text>
<text x="334.6" y="170.7" transform="rotate(-90 334.6 170.7)">10</text>
<text x="334.6" y="196.6" transform="rotate(-90 334.6 196.6)">3</text>
<text x="334.6" y="230.6" transform="rotate(-90 334.6 230.6)">14</text>
<text x="334.6" y="262.6" transform="rotate(-90 334.6 262.6)">3</text>
<text x="334.6" y="296.6" transform="rotate(-90 334.6 296.6)">14</text>
<text x="334.6" y="328.6" transform="rotate(-90 334.6 328.6)">3</text>
<text x="334.6" y="339.7" transform="rotate(-90 334.6 339.7)">3</text>
<text x="334.6" y="348.7" transform="rotate(-90 334.6 348.7)">2</text>
</g>
<g font-size="3.2" fill="#7c7c7c">
<text x="60.3" y="39.2">A711</text>
<text x="346.3" y="39.2">A711</text>
<text x="311.9" y="134.7">1</text>
</g>
<g font-size="2.8" fill="#a8a8a8">
<text x="59.3" y="366">TOP VIEW</text>
<text x="347.2" y="366">TOP VIEW</text>
</g>
<g font-size="2.5">
<text x="49.3" y="8.4">1</text>
<text x="99.3" y="8.4">2</text>
<text x="149.3" y="8.4">3</text>
<text x="199.4" y="8.4">4</text>
<text x="249.4" y="8.4">5</text>
<text x="299.4" y="8.4">6</text>
<text x="349.4" y="8.4">7</text>
<text x="399.4" y="8.4">8</text>
<text x="449.3" y="8.4">9</text>
<text x="498.6" y="8.4">10</text>
<text x="548.7" y="8.4">11</text>
<text x="22.3" y="35.9">A</text>
<text x="585.1" y="35.9">A</text>
<text x="22.3" y="85.9">B</text>
<text x="585" y="85.9">B</text>
<text x="22.2" y="135.9">C</text>
<text x="585" y="135.9">C</text>
<text x="534.9" y="153">POLITECNICO DI MILANO</text>
<text x="534.9" y="156">SCUOLA DEL DESIGN</text>
<text x="534.9" y="159">C.L. DESIGN DEGLI INTERNI</text>
<text x="535" y="162.8">PROGETTO:</text>
<text x="22.2" y="185.9">D</text>
<text x="585" y="185.9">D</text>
<text x="535" y="212.8">CORSO:</text>
<text x="545.4" y="216.2">STRUMENTI E METODI</text>
<text x="549.2" y="219.2">DEL PROGETTO</text>
<text x="535" y="229.5">DOCENTE:</text>
<text x="22.3" y="235.9">E</text>
<text x="547.6" y="235.9">MARCO FERRARA</text>
<text x="585" y="235.9">E</text>
<text x="535" y="246.1">STUDENTI:</text>
<text x="543.5" y="252.6">VALENTINI ALESSANDRO</text>
<text x="535" y="262.8">OGGETTO:</text>
<text x="553.4" y="266.2">PIANTA E</text>
<text x="554" y="269.2">SEZIONI</text>
<text x="535" y="279.5">NOTE:</text>
<text x="22.4" y="285.9">F</text>
<text x="558.5" y="285.9">-</text>
<text x="585.1" y="285.9">F</text>
<text x="535" y="296.1">NOME FILE:</text>
<text x="546" y="302.1">QM-D_1_STUDIO.dwg</text>
<text x="534.9" y="313.4">VERS</text>
<text x="574.9" y="313.4">DATA</text>
<text x="22.2" y="335.9">G</text>
<text x="585" y="335.9">G</text>
<text x="535" y="358.4">A</text>
<text x="568.6" y="358.4">2017/05/23</text>
<text x="535" y="362.9">TAVOLA NO.:</text>
<text x="568.4" y="362.9">001 DI</text>
<text x="578.3" y="362.9">003</text>
<text x="22.2" y="385.9">H</text>
<text x="585" y="385.9">H</text>
<text x="535" y="405.4">DATA:</text>
<text x="545" y="405.4">2017/05/23</text>
<text x="560" y="405.4">SCALA:</text>
<text x="576" y="405.4">1:5</text>
<text x="19.6" y="410.3" transform="rotate(-90 19.6 410.3)">DIRECTORY: /USERS/ALESSANDRO/GITHUB/QM-D_1_STUDIO/LINNMON:ALEX 992.143.04.DWG | PLOTTED ON: 9/4/2017 5:46:26 PM | BY USER: ALESSANDRO VALENTINI</text>
<text x="49.3" y="413.4">1</text>
<text x="99.3" y="413.4">2</text>
<text x="149.3" y="413.4">3</text>
<text x="199.4" y="413.4">4</text>
<text x="249.4" y="413.4">5</text>
<text x="299.4" y="413.4">6</text>
<text x="349.4" y="413.4">7</text>
<text x="399.4" y="413.4">8</text>
<text x="449.3" y="413.4">9</text>
<text x="498.6" y="413.4">10</text>
<text x="534.9" y="408.4">REV:</text>
<text x="545" y="408.4">A</text>
<text x="548.7" y="413.4">11</text>
<text x="560" y="408.4">FORMATO:</text>
<text x="576.5" y="408.4">A2</text>
</g>
</svg>
